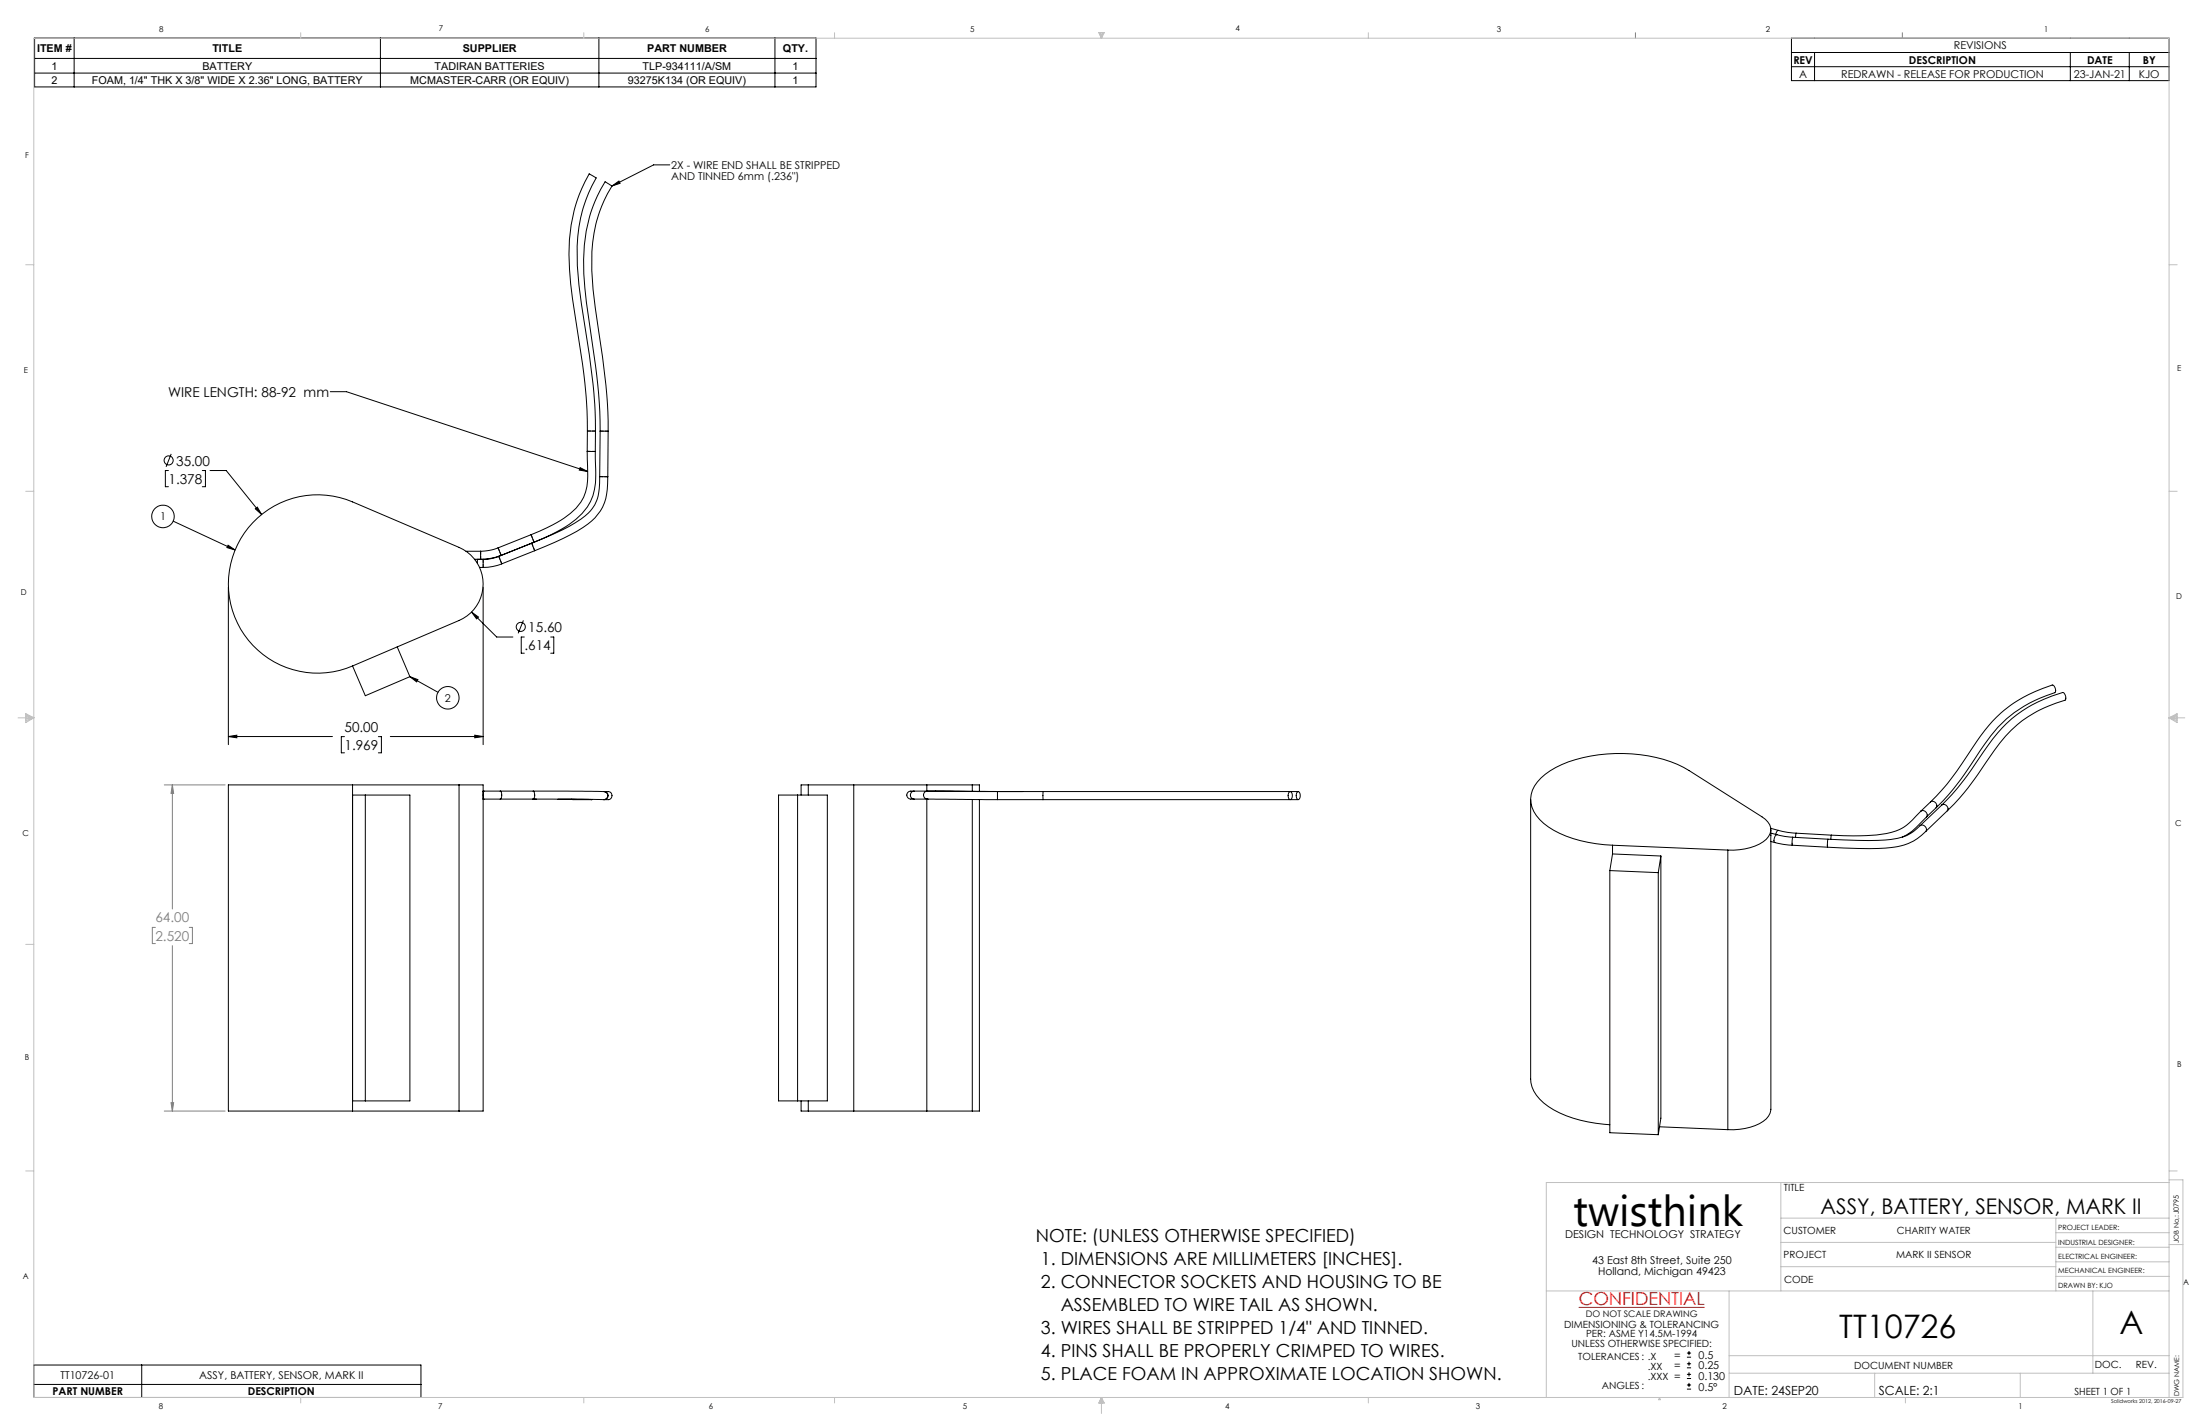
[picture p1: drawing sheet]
<svg xmlns="http://www.w3.org/2000/svg" width="864mm" height="559mm" viewBox="0 0 864 559" stroke-linecap="round" stroke-linejoin="round" font-family="sans-serif">
<g fill="none" stroke="#000" stroke-width=".39">
<path d="M13.6 14.9h306.7v19.2h-306.7zM29.1 14.9v19.2M149.3 14.9v19.2M235.1 14.9v19.2M304.2 14.9v19.2M703.2 15h148.3v16.6h-148.3zM13.6 22.9h306.7M13.6 28.7h306.7M703.2 20.6h148.3M703.2 26.2h148.3M712.3 20.6v11M812.7 20.6v11"/>
<path d="M835.8 20.6v11M240.2 73l2.8-2 .4 .9zM262.9 64.7h-6.3l-16.4 8.3M129.6 153.7h6.4l94.7 31.3M67.2 178.1l-2 5.1M66.1 184.6h-1.2v6.4h1.2M79.4 184.6h1.2v6.4h-1.2M82.4 184.6h6.4l13.9 17.3M100.2 199.7l.8-.7 1.7 2.9zM227.7 183.5l3 1.5-3.3-.5zM68 204.5l24.3 11.3M89.5 214l2.8 1.8-3.2-.9z"/>
<path d="M89.6 230.4v61.8M189.7 230.4v61.8M185.1 240.2l9.9 9.8h6.3M185.1 240.2l2.7 1.9-.7 .8zM205.5 243.5l-2.1 5M205.8 250h-1.2v6.3h1.2M216.2 250h1.2v6.3h-1.2M160.9 265.5l3.1 1.2-.5 .9zM160.9 265.5l11 6.2M89.6 289h40.9M89.6 289l3.4-.5v1zM135.2 289.1h-1.2v6.3h1.2"/>
<path d="M148.5 289.1h1.2v6.3h-1.2M153.2 289h36.5M186.4 288.5l3.3 .5-3.3 .5zM13.3 535.7h151.9v12.7h-151.9zM55.6 535.7v12.7M662.2 532.6h1.6M662.2 531h1.6M662.2 536.8h1.6M662.2 535.2h1.6M662.2 539.3h1.6M663 530.2v1.6M663 534.4v1.5"/>
<path d="M663 538.5v1.6M13.3 543.3h151.9M662.2 540.9h1.6M662.2 545.1h1.6M662.2 543.5h1.6M663 542.7v1.6"/>
<circle cx="66.2" cy="180.7" r="1.77"/>
<circle cx="64" cy="202.7" r="4.4"/>
<circle cx="204.4" cy="246" r="1.77"/>
<circle cx="175.8" cy="273.8" r="4.4"/>
</g>
<path d="M619.7 513.1h49.5" fill="none" stroke="#f00" stroke-width=".43"/>
<path d="M642 12.8v2.2M746.8 12.8v2.2M64.5 308h23.9M67.7 308v48.7M67.7 308l.5 3.3h-1.1zM61 363.9h-1.2v6.4h1.2M67.7 371.1v64.9M74.3 363.9h1.2v6.4h-1.2M64.5 436h23.9M67.1 432.7h1.1l-.5 3.3z" fill="none" stroke="#808080" stroke-width=".39"/>
<g fill="none" stroke="#c0c0c0" stroke-width=".39">
<path d="M118 12.8v2.2M229.2 12.8v2.2M327.6 12.8v2.2M431.3 12.8h2.2l-1.1 2.2zM431.5 12.8l.9 2.2M432 12.8l.4 2.2M432.7 12.8l-.3 2.2M433 12.8l-.6 2.2M537.1 12.8v2.2M10.1 103.9h3.2M851.5 103.9h3.1M10.1 192.8h3.2"/>
<path d="M851.5 192.8h3.1M7.1 281.7h6.2M10.1 280l3.2 1.7-3.2 1.9zM10.1 280.5l3.2 1.2M10.1 281.1l3.2 .6M13.3 281.7l-3.2 1.2M13.3 281.7l-3.2 .5M851.5 281.7h6.1M851.5 281.7l3.1 .5M851.5 281.7l3.1 1.2M851.5 281.7l3.1-1.7v3.6zM854.6 281.1l-3.1 .6"/>
<path d="M854.6 280.5l-3.1 1.2M10.1 370.6h3.2M10.1 459.5h3.2M851.5 459.5h3.1M699.1 464v42.6M699.1 478h152.4M807 478v28.6M851.5 463h5.4v85.4h-843.6v-533.4h838.2v533.4M851.5 464h-244.5v84.4M699.1 487.5h107.9M699.1 497.1h107.9M807 483.7h44.5"/>
<path d="M807 489.4h44.5M807 495.2h44.5M851.5 488.4h5.4M607 506.6h244.5M678.7 506.6v41.8M807 500.9h44.5M821.5 506.6v32.3M678.7 532h172.8M678.7 538.9h172.8M735.9 538.9v9.5M793 538.9v9.5M118 548.4v2.1"/>
<path d="M229.2 548.4v2.1M327.6 548.4v2.1M432.4 548.4v6.3M432.4 548.4l1.1 2.2h-2.2zM432.4 548.4l.6 2.2M432.4 548.4l-.9 2.2M432.4 548.4l-.4 2.2M432.4 548.4l.3 2.2M537.1 548.4v2.1M651.4 548.4l.4 .9h-.7zM748 548.4v2.1"/>
</g>
<g fill="#000">
<path d="M227.7 183.5l3 1.5-3.3-.5z"/>
<path d="M89.5 214l2.8 1.8-3.2-.9zM160.9 265.5l3.1 1.2-.5 .9zM240.2 73l2.8-2 .4 .9z"/>
<path d="M100.2 199.7l2.5 2.2-1.7-2.9zM185.1 240.2l2 2.7 .7-.8zM89.6 289l3.4-.5v1zM186.4 288.5l3.3 .5-3.3 .5z"/>
</g>
<path d="M67.1 432.7h1.1l-.5 3.3zM67.7 308l.5 3.3h-1.1z" fill="#808080"/>
<g fill="none" stroke="#000" stroke-width=".39">
<path d="M230.5 177.1l.2 7.7a18.5 18.5 0 0 1-9.2 18.5l-4.6 2.7-8.4 3.8M230.5 177.1l3.2 .1M230.6 169.2a177.5 177.5 0 0 0-1.9-26.4l-2-12.8a157.5 157.5 0 0 1-3.2-35.9 58.1 58.1 0 0 1 7.8-25.9l2.6 1.5a57.9 57.9 0 0 0-7.3 26.9 168.3 168.3 0 0 0 3.2 32.7l3.2 23.2 .6 8.9 .2 7.8M230.6 169.2h3.2M230.6 169.2l-.1 7.9M233.7 177.2a79.6 79.6 0 0 1-.3 14.9 23.5 23.5 0 0 1-12.8 15.5l-4.5 2.3-6.5 2.9M233.8 169.2l-.1 8M235.6 169.2a187.6 187.6 0 0 0-1.8-25.6l-1.8-12.5a147.2 147.2 0 0 1-2.6-34.9 54.8 54.8 0 0 1 8.2-24.9l2.5 1.6a54.9 54.9 0 0 0-7.8 25.9 155 155 0 0 0 2.8 31.7l2.7 20.6 .8 10.6 .1 7.5M235.6 169.2h3.1M235.6 169.2l-.2 17.8M238.7 169.2l-.1 17.9M235.4 187a18.1 18.1 0 0 1-3.7 13.5l-.8 .9a56.3 56.3 0 0 1-17.8 9.9l-4.4 1.9"/>
<path d="M235.4 187l3.2 .1M238.6 187.1l-.1 2.8a18.6 18.6 0 0 1-9.6 17.1l-7.7 4.2-11.3 4.9M99.3 205.1a35 35 0 0 1 39.1-8.1l41.8 17.8a15.6 15.6 0 0 1 9.5 14.3 15.6 15.6 0 0 1-9.5 14.4l-41.8 17.8a35 35 0 0 1-42.5-12.2 35 35 0 0 1 3.4-44zM182.9 216.3h5.8M186.3 219.5h2.4M188.7 216.3v3.2M189.7 219.5h-2.3v1.6M189.7 219.5v3.2M195.5 215a19.2 19.2 0 0 1-6.8 1.3M195.5 215l1.2 2.9M195.8 218.3a16 16 0 0 1-6.1 1.2M195.8 218.3l1.2 3"/>
<path d="M196.7 217.9a22.4 22.4 0 0 1-8 1.6M208.5 209.8l1.1 3M208.5 209.8l-13 5.2M208.7 213.2l1.2 2.9M208.7 213.2l-12.9 5.1M209.6 212.8l-12.9 5.1M209.9 216.1l-12.9 5.2M188.2 222.7h1.5M197 221.3a19.6 19.6 0 0 1-7.3 1.4M155.9 253.9l5 11.6-17.5 7.5-5-11.7M138.4 308h-48.8v128h48.8M138.4 312h22.5v120h-22.5"/>
<path d="M138.4 308v128M138.4 308h41.8M143.4 312v120M180.2 308h9.5v128h-9.5M180.2 308v128M189.7 310.4h.1M189.7 313.6h.1M189.7 313.6h6.7M189.7 310.4h6.7M189.7 310.4v3.2M196.4 310.4a2.35 2.35 0 0 1 0 3.2M196.4 310.4h12.9"/>
<path d="M196.4 313.6h14.1M209.3 310.4a2.35 2.35 0 0 1 0 3.2l27.7 .2M209.3 310.4l27.7 .2M219 313.6l12.8 .1M224.3 313.6l7.7 .2M231.6 313.7l.5 .1M232.1 313.8l.5-.1zM237 310.6a1.59 1.59 0 0 1 1.6 1.6 1.59 1.59 0 0 1-1.6 1.6M237 310.6a1.59 1.59 0 0 1 1.7 1.6 1.59 1.59 0 0 1-1.7 1.6M237.3 310.6a2.76 2.76 0 0 1 2.6 .5 1.65 1.65 0 0 1-1 2.7h-1.6M305.6 312h19.2v120h-19.2zM313.1 312v120"/>
<path d="M317.3 308h-2.8v4M317.3 308h17.8M317.3 308v4M335.1 308h28.7M335.1 308v128M358.8 310.4l42.7 .2M358.8 310.4h-.3a1.66 1.66 0 0 0-2.3 1.1 1.66 1.66 0 0 0 1.4 2.1h1.2M358.8 310.4a1.58 1.58 0 0 0-1.4 1.6 1.58 1.58 0 0 0 1.4 1.6M358.8 313.6h5.2M363.8 308h17.9M363.8 308v2.4M363.8 313.6v122.4"/>
<path d="M364 313.6l27.5 .2M364 313.6h.1M381.7 308h2.8v2.6M381.7 308v2.5M381.7 313.8v122.2M384.5 313.8v122.2h-2.8M391.5 310.6l-26-.2a2.85 2.85 0 0 0-2.6 .5 1.61 1.61 0 0 0 1.1 2.7M391.5 310.6v3.2M391.5 310.6h18M391.5 313.8h18M409.4 313.8h97.1M409.4 310.6h97.1"/>
<path d="M409.4 310.6v3.2M506.1 310.8l.3-.1a1.81 1.81 0 0 1 0 3.1l-.6-.5-.2-1.1zM506.6 313.8h3M506.7 310.6h2.9M509.3 310.8l.3-.1a1.85 1.85 0 0 1 0 3.1l-.6-.5-.2-1.1zM600.9 313.7v109.7a13.3 13.3 0 0 0 6.9 10.8 48.3 48.3 0 0 0 24.1 7.2M754 318.3l-1.8 1.9a18 18 0 0 1-11.7 6.9l-3.9 .6-6.1 .3-11.6-.3M754 318.3a1.64 1.64 0 0 1 2 .3 1.64 1.64 0 0 1 .2 2M757.8 314.7a106.6 106.6 0 0 0 16.4-21.2 52.7 52.7 0 0 1 31.6-24.7 2.18 2.18 0 0 1 .8 3 50.7 50.7 0 0 0-29.3 22.7 115.7 115.7 0 0 1-17.3 22.5M757.8 314.7a1.64 1.64 0 0 1 2 .3 1.64 1.64 0 0 1 .2 2M757.8 314.7l-3.8 3.6M760 317l-3.8 3.6"/>
<path d="M762.2 315.9a114 114 0 0 0 16.4-20.9 51.3 51.3 0 0 1 31.2-23.3 2.24 2.24 0 0 1 .8 3.1 48.2 48.2 0 0 0-27.7 19.6 151.6 151.6 0 0 1-15.8 21.1l-2.7 2.7M762.2 315.9a1.61 1.61 0 0 1 2 .3 1.61 1.61 0 0 1 .2 2M762.2 315.9l-8.5 8.1M764.4 318.2l-8.5 8.1M633 331.7a46.5 46.5 0 0 1-27-8.6 11.1 11.1 0 0 1-3.6-14.7 27.4 27.4 0 0 1 16-10.3 61 61 0 0 1 42.4 3l30.9 19.4a5.3 5.3 0 0 1 2.5 7.8 17.9 17.9 0 0 1-13.7 5.3h-2.2M633 335.1l-1.1 6.5M633 335.1l19 .8M633 331.7l45.3 1.9M633 331.7v3.4M652 335.9v102.9l-1.1 6.5M652 335.9l-1.1 6.5M678.3 333.6v109.7"/>
<path d="M695.1 330.2l1.6 .4M695.1 325l3 .9M695.1 325.6v109.7a6.9 6.9 0 0 1-4.4 5.6 25.2 25.2 0 0 1-12.4 2.4M695.1 327.2l.4-.2 2 .6M696.7 330.6l3.2 .7 3.6 .4M697.5 327.6l6.2 .9M697.5 327.6a2.33 2.33 0 0 0-.8 3M698.1 325.9l3.6 .7 3.4 .4M698.1 325.9l-.7 .5-.3 1M703.5 331.7l13.9 .8M703.7 328.5l-.2 3.2M703.7 328.5l13.8 .8"/>
<path d="M705.1 327l-.3 1.6M705.1 327l13.8 .7M717.5 329.3l-.1 3.2M718.9 327.7l-.2 1.7M753.7 324a17.8 17.8 0 0 1-13.6 5.6l-6.5 .2-16.1-.5M753.7 324a1.64 1.64 0 0 1 2 .3 1.64 1.64 0 0 1 .2 2M755.9 326.3a22.3 22.3 0 0 1-15.8 6.5l-6.3 .2-16.4-.5M756.2 320.6l-2.2 2.2a20.4 20.4 0 0 1-7.3 5.7M631.9 341.6v102.9l19 .8M631.9 341.6l19 .8M650.9 342.4v102.9M138.4 436h41.8"/>
<path d="M314.5 432v4h2.8M317.3 436h17.8M317.3 432v4M335.1 436h28.7M363.8 436h17.9M651.4 442.2l26.9 1.1"/>
</g>
<path d="M230.5 177.1l3.2 .1M230.6 169.1l3.2 .1M235.6 169.2h3.2M235.4 187l3.2 .1M188.7 219.5v-3.2M189.7 219.5v3.2M195.6 215l1.1 2.9M195.8 218.3l1.2 3M208.5 209.8l1.2 3M208.7 213.2l1.2 2.9M188.3 222.7h.1" fill="none" stroke="#000" stroke-width=".39" stroke-dasharray="1.3 .6"/>
<text font-size="16.9" x="617.6" y="480.9">twisthink</text>
<g font-size="12.7">
<text x="722" y="524.9">TT10726</text>
<text x="832.1" y="523.5">A</text>
</g>
<text font-size="8.5" x="714.7" y="476.3">ASSY, BATTERY, SENSOR, MARK II</text>
<g font-size="7.1">
<text x="406.6" y="487.3">NOTE: (UNLESS OTHERWISE SPECIFIED)</text>
<text x="408.6" y="496.3">1. DIMENSIONS ARE MILLIMETERS [INCHES].</text>
<text x="408.6" y="505.4">2. CONNECTOR SOCKETS AND HOUSING TO BE</text>
<text x="416.4" y="514.4">ASSEMBLED TO WIRE TAIL AS SHOWN.</text>
<text x="408.6" y="523.5">3. WIRES SHALL BE STRIPPED 1/4&quot; AND TINNED.</text>
<text x="408.6" y="532.5">4. PINS SHALL BE PROPERLY CRIMPED TO WIRES.</text>
<text x="408.6" y="541.6">5. PLACE FOAM IN APPROXIMATE LOCATION SHOWN.</text>
</g>
<text font-size="7.1" fill="#f00" x="619.7" y="512.3">CONFIDENTIAL</text>
<g font-size="5.3">
<text x="66" y="155.7">WIRE LENGTH: 88-92 mm</text>
<text x="69.2" y="182.7">35.00</text>
<text x="66.1" y="189.8">1.378</text>
<text x="207.4" y="248">15.60</text>
<text x="205.8" y="255.2">.614</text>
<text x="135.2" y="287.1">50.00</text>
<text x="135.2" y="294.2">1.969</text>
</g>
<g font-size="5.3" fill="#808080">
<text x="61" y="361.9">64.00</text>
<text x="61" y="369.1">2.520</text>
</g>
<g font-size="4.9">
<text x="680.6" y="547.6">DATE: 24SEP20</text>
<text x="737.5" y="547.6">SCALE: 2:1</text>
</g>
<g font-size="4.2">
<text x="14.5" y="20.5">ITEM #</text>
<text x="83.4" y="20.5">TITLE</text>
<text x="181.6" y="20.5">SUPPLIER</text>
<text x="254" y="20.5">PART NUMBER</text>
<text x="307.3" y="20.5">QTY.</text>
<text x="767" y="19.4">REVISIONS</text>
<text x="20.2" y="27.4">1</text>
<text x="79.5" y="27.4">BATTERY</text>
<text x="170.6" y="27.4">TADIRAN BATTERIES</text>
<text x="252.3" y="27.4">TLP-934111/A/SM</text>
<text x="311.1" y="27.4">1</text>
<text x="704" y="25">REV</text>
<text x="749.4" y="25">DESCRIPTION</text>
<text x="819.3" y="25">DATE</text>
<text x="841.1" y="25">BY</text>
<text x="20.2" y="33">2</text>
<text x="36.1" y="33">FOAM, 1/4&quot; THK X 3/8&quot; WIDE X 2.36&quot; LONG, BATTERY</text>
<text x="161.1" y="33">MCMASTER-CARR (OR EQUIV)</text>
<text x="246.5" y="33">93275K134 (OR EQUIV)</text>
<text x="311.1" y="33">1</text>
<text x="706.2" y="30.5">A</text>
<text x="722.7" y="30.5">REDRAWN - RELEASE FOR PRODUCTION</text>
<text x="814" y="30.5">23-JAN-21</text>
<text x="839.6" y="30.5">KJO</text>
<text x="263.5" y="66.3">2X - WIRE END SHALL BE STRIPPED</text>
<text x="263.5" y="70.4">AND TINNED 6mm (.236&quot;)</text>
<text x="62.8" y="204.2">1</text>
<text x="174.6" y="275.4">2</text>
<text x="614.4" y="485.9">DESIGN TECHNOLOGY STRATEGY</text>
<text x="625" y="496">43 East 8th Street, Suite 250</text>
<text x="627.3" y="500.2">Holland, Michigan 49423</text>
<text x="657.2" y="533.1">=</text>
<text x="666.7" y="533.1">0.5</text>
<text x="657.2" y="537.3">=</text>
<text x="666.7" y="537.3">0.25</text>
<text x="23.7" y="541">TT10726-01</text>
<text x="78.2" y="541">ASSY, BATTERY, SENSOR, MARK II</text>
<text x="666.7" y="541.5">0.130</text>
<text x="666.7" y="545.7">0.5°</text>
<text x="20.6" y="547.3">PART NUMBER</text>
<text x="97.3" y="547.3">DESCRIPTION</text>
</g>
<g font-size="3.9">
<text x="700.3" y="467.5">TITLE</text>
<text x="700.1" y="484.4">CUSTOMER</text>
<text x="744.6" y="484.4">CHARITY WATER</text>
<text x="700.1" y="493.7">PROJECT</text>
<text x="744.4" y="493.7">MARK II SENSOR</text>
<text x="700.4" y="503.4">CODE</text>
<text x="614" y="521">DIMENSIONING &amp; TOLERANCING</text>
<text x="622.6" y="524.8">PER: ASME Y14.5M-1994</text>
<text x="616.9" y="528.7">UNLESS OTHERWISE SPECIFIED:</text>
<text x="619.5" y="533.6">TOLERANCES: .X</text>
<text x="646.9" y="537.5">.XX</text>
<text x="727.8" y="537.3">DOCUMENT NUMBER</text>
<text x="822.4" y="536.9">DOC.</text>
<text x="838.4" y="536.9">REV.</text>
<text x="628.8" y="545.2">ANGLES:</text>
<text x="646.9" y="541.4">.XXX =</text>
<text x="814.3" y="547.3">SHEET 1 OF 1</text>
</g>
<text font-size="3.5" x="622.5" y="516.8">DO NOT SCALE DRAWING</text>
<g font-size="3.2">
<text x="62.5" y="12.4">8</text>
<text x="172.3" y="12.3">7</text>
<text x="276.8" y="12.4">6</text>
<text x="380.9" y="12.4">5</text>
<text x="485" y="12.3">4</text>
<text x="587.6" y="12.4">3</text>
<text x="693.2" y="12.4">2</text>
<text x="802.5" y="12.4">1</text>
<text x="9.9" y="62">F</text>
<text x="9.3" y="146.5">E</text>
<text x="854.7" y="145.5">E</text>
<text x="8.2" y="233.6">D</text>
<text x="854.3" y="234.9">D</text>
<text x="8.9" y="328.1">C</text>
<text x="853.9" y="324.1">C</text>
<text x="9.7" y="415.8">B</text>
<text x="854.6" y="418.6">B</text>
<text x="9" y="502">A</text>
<text x="857" y="504.1">A</text>
<text x="62.3" y="552.9">8</text>
<text x="172" y="552.9">7</text>
<text x="278.3" y="552.9">6</text>
<text x="377.9" y="552.8">5</text>
<text x="481" y="552.8">4</text>
<text x="579.3" y="552.8">3</text>
<text x="676.2" y="552.9">2</text>
<text x="792.4" y="552.8">1</text>
</g>
<g font-size="2.8">
<text x="808" y="482.6">PROJECT LEADER:</text>
<text x="808" y="488.6">INDUSTRIAL DESIGNER:</text>
<text x="808" y="494.2">ELECTRICAL ENGINEER:</text>
<text x="808" y="499.7">MECHANICAL ENGINEER:</text>
<text x="808" y="505.6">DRAWN BY: KJO</text>
</g>
<g font-size="2.7">
<text x="855.3" y="487.9" transform="rotate(-90 855.3 487.9)">JOB No,:J0795</text>
<text x="855.4" y="548" transform="rotate(-90 855.4 548)">DWG NAME:</text>
</g>
<text font-size="2.1" x="828.7" y="550.6">Solidworks 2012, 2016-09-27</text>
</svg>
